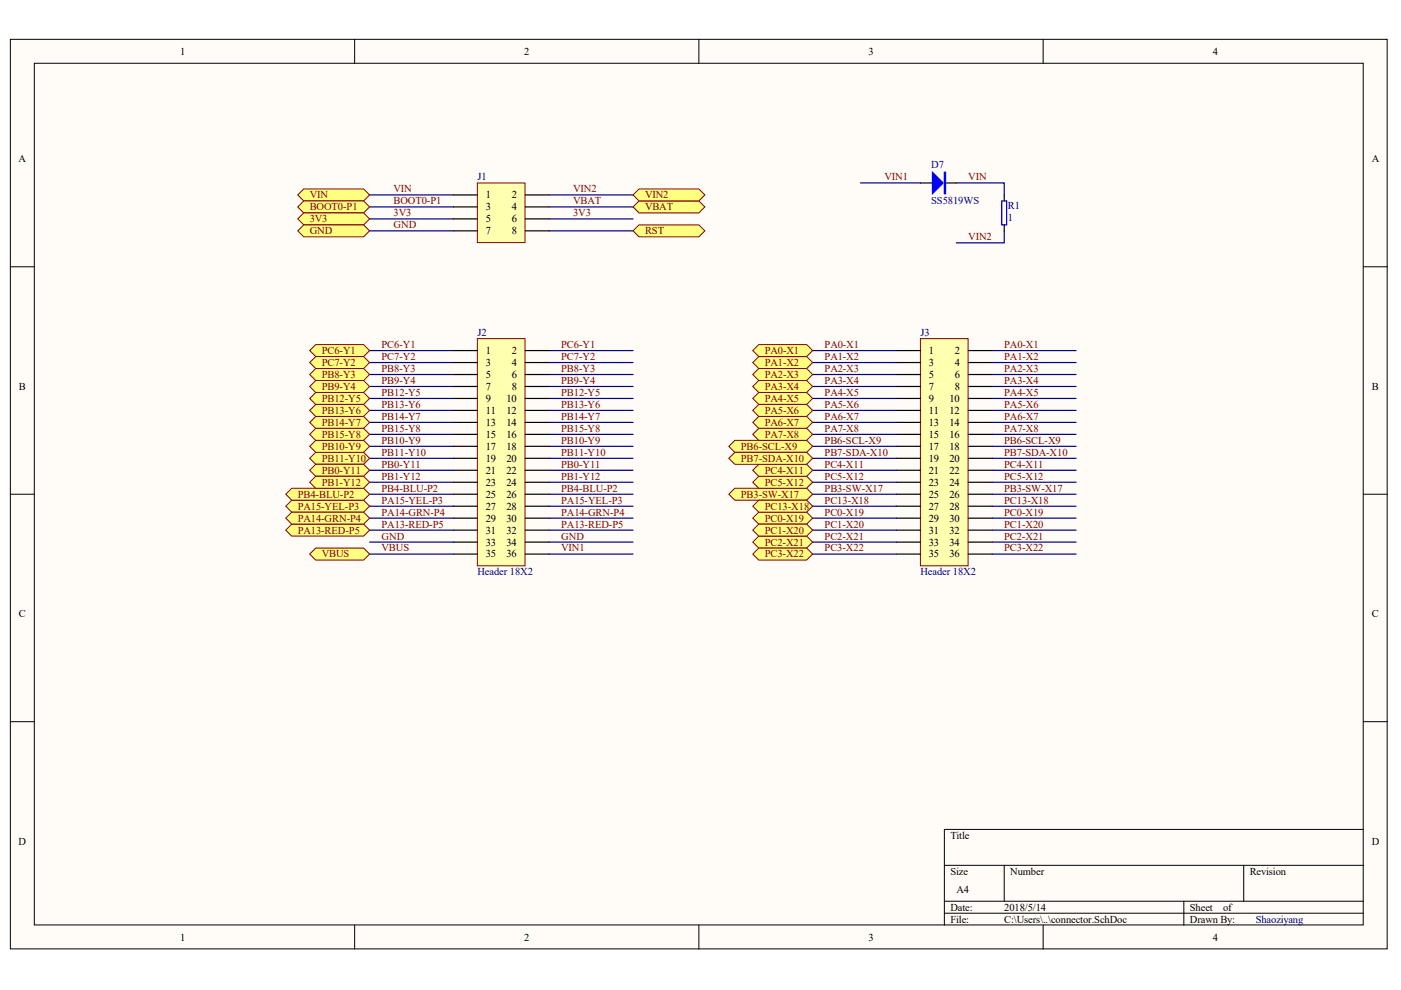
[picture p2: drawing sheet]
<svg xmlns="http://www.w3.org/2000/svg" width="297mm" height="210mm" viewBox="0 0 297 210" stroke-linecap="round" stroke-linejoin="round" font-family="sans-serif">
<g fill="#fffcf8" stroke="#000" stroke-width=".21">
<path d="M2.2 8.3h291.9v192.9h-291.9z"/>
<path d="M7.3 13.4h281.7v182.7h-281.7z"/>
</g>
<g fill="none" stroke="#000" stroke-width=".21">
<path d="M75.2 8.3v5.1M148.2 8.3v5.1M221.2 8.3v5.1M2.2 56.6h5.1M289.1 56.6h5.1M2.2 104.8h5.1M289.1 104.8h5.1M2.2 153h5.1M289.1 153h5.1M289.1 175.9h-88.9v20.3M75.2 196.2v5M148.2 196.2v5"/>
<path d="M200.2 183.5h88.9M200.2 191.1h88.9M200.2 193.6h88.9M212.9 183.5v7.6M221.2 196.2v5M251 191.1v5.1M263.7 183.5v7.6"/>
</g>
<path d="M195.1 71.8h10.1v48.2h-10.1z" fill="#ffffb0" stroke="#800000" stroke-width=".21"/>
<g fill="none" stroke="#000" stroke-width=".25">
<path d="M212.9 41.3v1.3M212.9 47.7v1.2M190.1 74.3h5M190.1 76.9h5M190.1 79.4h5M205.3 74.3h5.1M205.3 76.9h5.1M205.3 79.4h5.1M190.1 81.9h5M190.1 84.5h5M190.1 87h5M190.1 89.6h5"/>
<path d="M190.1 92.1h5M190.1 94.6h5M190.1 97.2h5M190.1 99.7h5M205.3 81.9h5.1M205.3 84.5h5.1M205.3 87h5.1M205.3 89.6h5.1M205.3 92.1h5.1M205.3 94.6h5.1M205.3 97.2h5.1M205.3 99.7h5.1"/>
<path d="M190.1 102.2h5M190.1 104.8h5M190.1 107.3h5M190.1 109.9h5M190.1 112.4h5M190.1 114.9h5M190.1 117.5h5M205.3 102.2h5.1M205.3 104.8h5.1M205.3 107.3h5.1M205.3 109.9h5.1M205.3 112.4h5.1"/>
<path d="M205.3 114.9h5.1M205.3 117.5h5.1"/>
</g>
<g fill="none" stroke="#000080" stroke-width=".25">
<path d="M202.8 38.8h10.1v2.5M78.4 41.3h17.7M78.4 43.9h17.7M78.4 46.4h17.7M78.4 48.9h17.7M116.4 41.3h17.8M116.4 43.9h17.8M116.4 46.4h17.8M116.4 48.9h17.8M212.9 48.9v2.6h-10.1M78.4 74.3h17.7M78.4 76.9h17.7"/>
<path d="M78.4 79.4h17.7M172.3 74.3h17.8M172.3 76.9h17.8M172.3 79.4h17.8M78.4 81.9h17.7M78.4 84.5h17.7M78.4 87h17.7M78.4 89.6h17.7M78.4 92.1h17.7M78.4 94.6h17.7M78.4 97.2h17.7M78.4 99.7h17.7"/>
<path d="M172.3 81.9h17.8M172.3 84.5h17.8M172.3 87h17.8M172.3 89.6h17.8M172.3 92.1h17.8M172.3 94.6h17.8M172.3 97.2h17.8M172.3 99.7h17.8M78.4 102.2h17.7M78.4 104.8h17.7M78.4 107.3h17.7M78.4 109.9h17.7"/>
<path d="M78.4 112.4h17.7M172.3 102.2h17.8M172.3 104.8h17.8M172.3 107.3h17.8M172.3 109.9h17.8M172.3 112.4h17.8M172.3 114.9h17.8M172.3 117.5h17.8"/>
</g>
<path d="M212.4 42.6h1v5.1h-1z" fill="none" stroke="#00f" stroke-width=".25"/>
<g fill="#ffff80" stroke="#800000" stroke-width=".21">
<path d="M63.1 41.3l1.3-1.2h12.7l1.3 1.2-1.3 1.3h-12.7z" fill-rule="evenodd"/>
<path d="M65.7 74.3l1.2-1.2h10.2l1.3 1.2-1.3 1.3h-10.2z" fill-rule="evenodd"/>
<path d="M65.7 97.2l1.2-1.3h10.2l1.3 1.3-1.3 1.2h-10.2z" fill-rule="evenodd"/>
<path d="M65.7 81.9l1.2-1.2h10.2l1.3 1.2-1.3 1.3h-10.2z" fill-rule="evenodd"/>
<path d="M60.6 107.3l1.3-1.2h15.2l1.3 1.2-1.3 1.3h-15.2z" fill-rule="evenodd"/>
<path d="M60.6 112.4l1.3-1.3h15.2l1.3 1.3-1.3 1.3h-15.2z" fill-rule="evenodd"/>
<path d="M60.6 104.8l1.3-1.3h15.2l1.3 1.3-1.3 1.3h-15.2z" fill-rule="evenodd"/>
<path d="M63.1 43.9l1.3-1.3h12.7l1.3 1.3-1.3 1.2h-12.7z" fill-rule="evenodd"/>
<path d="M159.6 109.9l1.3-1.3h10.1l1.3 1.3-1.3 1.2h-10.1z" fill-rule="evenodd"/>
<path d="M159.6 114.9l1.3-1.2h10.1l1.3 1.2-1.3 1.3h-10.1z" fill-rule="evenodd"/>
<path d="M60.6 109.9l1.3-1.3h15.2l1.3 1.3-1.3 1.2h-15.2z" fill-rule="evenodd"/>
<path d="M134.2 43.9l1.3-1.3h12.7l1.2 1.3-1.2 1.2h-12.7z" fill-rule="evenodd"/>
<path d="M154.5 104.8l1.3-1.3h15.2l1.3 1.3-1.3 1.3h-15.2z" fill-rule="evenodd"/>
<path d="M159.6 112.4l1.3-1.3h10.1l1.3 1.3-1.3 1.3h-10.1z" fill-rule="evenodd"/>
<path d="M159.6 117.5l1.3-1.3h10.1l1.3 1.3-1.3 1.2h-10.1z" fill-rule="evenodd"/>
<path d="M159.6 102.2l1.3-1.2h10.1l1.3 1.2-1.3 1.3h-10.1z" fill-rule="evenodd"/>
<path d="M159.6 89.6l1.3-1.3h10.1l1.3 1.3-1.3 1.2h-10.1z" fill-rule="evenodd"/>
<path d="M154.5 94.6l1.3-1.2h15.2l1.3 1.2-1.3 1.3h-15.2z" fill-rule="evenodd"/>
<path d="M159.6 107.3l1.3-1.2h10.1l1.3 1.2-1.3 1.3h-10.1z" fill-rule="evenodd"/>
<path d="M159.6 99.7l1.3-1.3h10.1l1.3 1.3-1.3 1.3h-10.1z" fill-rule="evenodd"/>
<path d="M159.6 76.9l1.3-1.3h10.1l1.3 1.3-1.3 1.2h-10.1z" fill-rule="evenodd"/>
<path d="M159.6 92.1l1.3-1.3h10.1l1.3 1.3-1.3 1.3h-10.1z" fill-rule="evenodd"/>
<path d="M154.5 97.2l1.3-1.3h15.2l1.3 1.3-1.3 1.2h-15.2z" fill-rule="evenodd"/>
<path d="M159.6 84.5l1.3-1.3h10.1l1.3 1.3-1.3 1.3h-10.1z" fill-rule="evenodd"/>
<path d="M159.6 79.4l1.3-1.3h10.1l1.3 1.3-1.3 1.3h-10.1z" fill-rule="evenodd"/>
<path d="M159.6 87l1.3-1.2h10.1l1.3 1.2-1.3 1.3h-10.1z" fill-rule="evenodd"/>
<path d="M65.7 99.7l1.2-1.3h10.2l1.3 1.3-1.3 1.3h-10.2z" fill-rule="evenodd"/>
<path d="M159.6 74.3l1.3-1.2h10.1l1.3 1.2-1.3 1.3h-10.1z" fill-rule="evenodd"/>
<path d="M65.7 89.6l1.2-1.3h10.2l1.3 1.3-1.3 1.2h-10.2z" fill-rule="evenodd"/>
<path d="M65.7 102.2l1.2-1.2h10.2l1.3 1.2-1.3 1.3h-10.2z" fill-rule="evenodd"/>
<path d="M159.6 81.9l1.3-1.2h10.1l1.3 1.2-1.3 1.3h-10.1z" fill-rule="evenodd"/>
<path d="M65.7 84.5l1.2-1.3h10.2l1.3 1.3-1.3 1.3h-10.2z" fill-rule="evenodd"/>
<path d="M65.7 94.6l1.2-1.2h10.2l1.3 1.2-1.3 1.3h-10.2z" fill-rule="evenodd"/>
<path d="M65.7 92.1l1.2-1.3h10.2l1.3 1.3-1.3 1.3h-10.2z" fill-rule="evenodd"/>
<path d="M65.7 79.4l1.2-1.3h10.2l1.3 1.3-1.3 1.3h-10.2z" fill-rule="evenodd"/>
<path d="M65.7 76.9l1.2-1.3h10.2l1.3 1.3-1.3 1.2h-10.2z" fill-rule="evenodd"/>
<path d="M65.7 87l1.2-1.2h10.2l1.3 1.2-1.3 1.3h-10.2z" fill-rule="evenodd"/>
</g>
<path d="M101.2 38.8h10.1v12.6h-10.1z" fill="#ffffb0" stroke="#800000" stroke-width=".21"/>
<path d="M96.1 41.3h5.1M96.1 43.9h5.1M96.1 46.4h5.1M96.1 48.9h5.1M111.4 41.3h5M111.4 43.9h5M111.4 46.4h5M111.4 48.9h5" fill="none" stroke="#000" stroke-width=".25"/>
<path d="M101.2 71.8h10.1v48.2h-10.1z" fill="#ffffb0" stroke="#800000" stroke-width=".21"/>
<g fill="none" stroke="#000" stroke-width=".25">
<path d="M96.1 74.3h5.1M96.1 76.9h5.1M96.1 79.4h5.1M111.4 74.3h5M111.4 76.9h5M111.4 79.4h5M96.1 81.9h5.1M96.1 84.5h5.1M96.1 87h5.1M96.1 89.6h5.1M96.1 92.1h5.1M96.1 94.6h5.1"/>
<path d="M96.1 97.2h5.1M96.1 99.7h5.1M111.4 81.9h5M111.4 84.5h5M111.4 87h5M111.4 89.6h5M111.4 92.1h5M111.4 94.6h5M111.4 97.2h5M111.4 99.7h5M96.1 102.2h5.1M96.1 104.8h5.1"/>
<path d="M96.1 107.3h5.1M96.1 109.9h5.1M96.1 112.4h5.1M96.1 114.9h5.1M96.1 117.5h5.1M111.4 102.2h5M111.4 104.8h5M111.4 107.3h5M111.4 109.9h5M111.4 112.4h5M111.4 114.9h5M111.4 117.5h5"/>
</g>
<path d="M78.4 114.9h17.7M78.4 117.5h17.7" fill="none" stroke="#000080" stroke-width=".25"/>
<g fill="#ffff80" stroke="#800000" stroke-width=".21">
<path d="M134.2 41.3l1.3-1.2h12.7l1.2 1.2-1.2 1.3h-12.7z" fill-rule="evenodd"/>
<path d="M63.1 46.4l1.3-1.3h12.7l1.3 1.3-1.3 1.3h-12.7z" fill-rule="evenodd"/>
<path d="M63.1 48.9l1.3-1.2h12.7l1.3 1.2-1.3 1.3h-12.7z" fill-rule="evenodd"/>
</g>
<g fill="none" stroke="#000080" stroke-width=".25">
<path d="M182.5 38.8h12.6M116.4 74.3h17.8M116.4 76.9h17.8M116.4 79.4h17.8M210.4 74.3h17.7M210.4 76.9h17.7M210.4 79.4h17.7M116.4 81.9h17.8M116.4 84.5h17.8M116.4 87h17.8M116.4 89.6h17.8M116.4 92.1h17.8"/>
<path d="M116.4 94.6h17.8M116.4 97.2h17.8M116.4 99.7h17.8M210.4 81.9h17.7M210.4 84.5h17.7M210.4 87h17.7M210.4 89.6h17.7M210.4 92.1h17.7M210.4 94.6h17.7M210.4 97.2h17.7M210.4 99.7h17.7M116.4 102.2h17.8"/>
<path d="M116.4 104.8h17.8M116.4 107.3h17.8M116.4 109.9h17.8M116.4 112.4h17.8M116.4 114.9h17.8M116.4 117.5h17.8M210.4 102.2h17.7M210.4 104.8h17.7M210.4 107.3h17.7M210.4 109.9h17.7M210.4 112.4h17.7M210.4 114.9h17.7"/>
<path d="M210.4 117.5h17.7"/>
</g>
<path d="M195.1 38.8h2.6M200.2 38.8h2.6" fill="none" stroke="#000" stroke-width=".25"/>
<g fill="#00f" stroke="#00f" stroke-width=".25">
<path d="M197.7 36.5l2.3 2.3-2.3 2.3z"/>
<path d="M200.2 36.5h.3v4.6h-.3z" fill-rule="evenodd"/>
</g>
<g fill="#ffff80" stroke="#800000" stroke-width=".21">
<path d="M65.7 117.5l1.2-1.3h10.2l1.3 1.3-1.3 1.2h-10.2z" fill-rule="evenodd"/>
<path d="M134.2 48.9l1.3-1.2h12.7l1.2 1.2-1.2 1.3h-12.7z" fill-rule="evenodd"/>
</g>
<g font-size="2.2">
<text x="38.2" y="11.6">1</text>
<text x="111.2" y="11.6">2</text>
<text x="184.2" y="11.6">3</text>
<text x="257.1" y="11.6">4</text>
<text x="3.9" y="34.4">A</text>
<text x="290.8" y="34.4">A</text>
<text x="103" y="42.1">1</text>
<text x="103" y="44.6">3</text>
<text x="103" y="47.1">5</text>
<text x="108.5" y="42.1">2</text>
<text x="108.5" y="44.6">4</text>
<text x="108.5" y="47.1">6</text>
<text x="103" y="49.7">7</text>
<text x="108.5" y="49.7">8</text>
<text x="103" y="75.1">1</text>
<text x="103" y="77.6">3</text>
<text x="108.5" y="75.1">2</text>
<text x="108.5" y="77.6">4</text>
<text x="196.9" y="75.1">1</text>
<text x="196.9" y="77.6">3</text>
<text x="202.4" y="75.1">2</text>
<text x="202.4" y="77.6">4</text>
<text x="4" y="82.7">B</text>
<text x="103" y="80.1">5</text>
<text x="103" y="82.7">7</text>
<text x="108.5" y="80.1">6</text>
<text x="108.5" y="82.7">8</text>
<text x="196.9" y="80.1">5</text>
<text x="196.9" y="82.7">7</text>
<text x="202.4" y="80.1">6</text>
<text x="202.4" y="82.7">8</text>
<text x="290.9" y="82.7">B</text>
<text x="103" y="85.2">9</text>
<text x="103" y="87.7">11</text>
<text x="107.4" y="85.2">10</text>
<text x="107.4" y="87.7">12</text>
<text x="196.9" y="85.2">9</text>
<text x="196.9" y="87.7">11</text>
<text x="201.3" y="85.2">10</text>
<text x="201.3" y="87.7">12</text>
<text x="103" y="90.3">13</text>
<text x="103" y="92.8">15</text>
<text x="103" y="95.4">17</text>
<text x="107.4" y="90.3">14</text>
<text x="107.4" y="92.8">16</text>
<text x="107.4" y="95.4">18</text>
<text x="196.9" y="90.3">13</text>
<text x="196.9" y="92.8">15</text>
<text x="196.9" y="95.4">17</text>
<text x="201.3" y="90.3">14</text>
<text x="201.3" y="92.8">16</text>
<text x="201.3" y="95.4">18</text>
<text x="103" y="97.9">19</text>
<text x="103" y="100.4">21</text>
<text x="107.4" y="97.9">20</text>
<text x="107.4" y="100.4">22</text>
<text x="196.9" y="97.9">19</text>
<text x="196.9" y="100.4">21</text>
<text x="201.3" y="97.9">20</text>
<text x="201.3" y="100.4">22</text>
<text x="103" y="103">23</text>
<text x="103" y="105.5">25</text>
<text x="107.4" y="103">24</text>
<text x="107.4" y="105.5">26</text>
<text x="196.9" y="103">23</text>
<text x="196.9" y="105.5">25</text>
<text x="201.3" y="103">24</text>
<text x="201.3" y="105.5">26</text>
<text x="103" y="108">27</text>
<text x="103" y="110.6">29</text>
<text x="103" y="113.1">31</text>
<text x="107.4" y="108">28</text>
<text x="107.4" y="110.6">30</text>
<text x="107.4" y="113.1">32</text>
<text x="196.9" y="108">27</text>
<text x="196.9" y="110.6">29</text>
<text x="196.9" y="113.1">31</text>
<text x="201.3" y="108">28</text>
<text x="201.3" y="110.6">30</text>
<text x="201.3" y="113.1">32</text>
<text x="103" y="115.7">33</text>
<text x="103" y="118.2">35</text>
<text x="107.4" y="115.7">34</text>
<text x="107.4" y="118.2">36</text>
<text x="196.9" y="115.7">33</text>
<text x="196.9" y="118.2">35</text>
<text x="201.3" y="115.7">34</text>
<text x="201.3" y="118.2">36</text>
<text x="4" y="130.9">C</text>
<text x="290.9" y="130.9">C</text>
<text x="3.9" y="179.1">D</text>
<text x="201.5" y="177.8">Title</text>
<text x="290.8" y="179.1">D</text>
<text x="201.5" y="185.5">Size</text>
<text x="214.2" y="185.5">Number</text>
<text x="265" y="185.5">Revision</text>
<text x="202.8" y="189.3">A4</text>
<text x="201.5" y="193.1">Date:</text>
<text x="201.5" y="195.6">File:</text>
<text x="212.9" y="193.1">2018/5/14</text>
<text x="212.9" y="195.6">C:\Users\..\connector.SchDoc</text>
<text x="252.3" y="193.1">Sheet</text>
<text x="252.3" y="195.6">Drawn By:</text>
<text x="259.3" y="193.1">of</text>
<text x="38.2" y="199.4">1</text>
<text x="111.2" y="199.4">2</text>
<text x="184.2" y="199.4">3</text>
<text x="257.1" y="199.4">4</text>
</g>
<g font-size="2.2" fill="#000080">
<text x="197.4" y="35.7">D7</text>
<text x="101.2" y="38.2">J1</text>
<text x="197.4" y="43.3">SS5819WS</text>
<text x="213.7" y="44.3">R1</text>
<text x="213.7" y="46.9">1</text>
<text x="101.2" y="71.2">J2</text>
<text x="195.1" y="71.2">J3</text>
<text x="101.2" y="122">Header 18X2</text>
<text x="195.1" y="122">Header 18X2</text>
<text x="266.2" y="195.6">Shaoziyang</text>
</g>
<g font-size="2.2" fill="#800000">
<text x="83.4" y="40.8">VIN</text>
<text x="121.5" y="40.8">VIN2</text>
<text x="187.5" y="38.2">VIN1</text>
<text x="205.3" y="38.2">VIN</text>
<text x="65.7" y="42.1">VIN</text>
<text x="65.7" y="44.6">BOOT0-P1</text>
<text x="65.7" y="47.1">3V3</text>
<text x="83.4" y="43.3">BOOT0-P1</text>
<text x="83.4" y="45.9">3V3</text>
<text x="121.5" y="43.3">VBAT</text>
<text x="121.5" y="45.9">3V3</text>
<text x="136.8" y="44.6">VBAT</text>
<text x="136.8" y="42.1">VIN2</text>
<text x="65.7" y="49.7">GND</text>
<text x="83.4" y="48.4">GND</text>
<text x="136.8" y="49.7">RST</text>
<text x="205.3" y="50.9">VIN2</text>
<text x="68.2" y="75.1">PC6-Y1</text>
<text x="68.2" y="77.6">PC7-Y2</text>
<text x="80.9" y="73.8">PC6-Y1</text>
<text x="80.9" y="76.3">PC7-Y2</text>
<text x="119" y="73.8">PC6-Y1</text>
<text x="119" y="76.3">PC7-Y2</text>
<text x="162.1" y="77.6">PA1-X2</text>
<text x="162.1" y="75.1">PA0-X1</text>
<text x="174.8" y="73.8">PA0-X1</text>
<text x="174.8" y="76.3">PA1-X2</text>
<text x="212.9" y="73.8">PA0-X1</text>
<text x="212.9" y="76.3">PA1-X2</text>
<text x="68.2" y="82.7">PB9-Y4</text>
<text x="68.2" y="80.1">PB8-Y3</text>
<text x="80.9" y="78.9">PB8-Y3</text>
<text x="80.9" y="81.4">PB9-Y4</text>
<text x="80.9" y="83.9">PB12-Y5</text>
<text x="119" y="78.9">PB8-Y3</text>
<text x="119" y="81.4">PB9-Y4</text>
<text x="119" y="83.9">PB12-Y5</text>
<text x="162.1" y="80.1">PA2-X3</text>
<text x="162.1" y="82.7">PA3-X4</text>
<text x="174.8" y="78.9">PA2-X3</text>
<text x="174.8" y="81.4">PA3-X4</text>
<text x="174.8" y="83.9">PA4-X5</text>
<text x="212.9" y="78.9">PA2-X3</text>
<text x="212.9" y="81.4">PA3-X4</text>
<text x="212.9" y="83.9">PA4-X5</text>
<text x="68.2" y="85.2">PB12-Y5</text>
<text x="68.2" y="87.7">PB13-Y6</text>
<text x="80.9" y="86.5">PB13-Y6</text>
<text x="80.9" y="89">PB14-Y7</text>
<text x="119" y="86.5">PB13-Y6</text>
<text x="119" y="89">PB14-Y7</text>
<text x="162.1" y="85.2">PA4-X5</text>
<text x="162.1" y="87.7">PA5-X6</text>
<text x="174.8" y="86.5">PA5-X6</text>
<text x="174.8" y="89">PA6-X7</text>
<text x="212.9" y="86.5">PA5-X6</text>
<text x="212.9" y="89">PA6-X7</text>
<text x="68.2" y="90.3">PB14-Y7</text>
<text x="68.2" y="95.4">PB10-Y9</text>
<text x="68.2" y="92.8">PB15-Y8</text>
<text x="80.9" y="91.5">PB15-Y8</text>
<text x="80.9" y="94.1">PB10-Y9</text>
<text x="119" y="91.5">PB15-Y8</text>
<text x="119" y="94.1">PB10-Y9</text>
<text x="157.1" y="95.4">PB6-SCL-X9</text>
<text x="162.1" y="90.3">PA6-X7</text>
<text x="162.1" y="92.8">PA7-X8</text>
<text x="174.8" y="91.5">PA7-X8</text>
<text x="174.8" y="94.1">PB6-SCL-X9</text>
<text x="212.9" y="91.5">PA7-X8</text>
<text x="212.9" y="94.1">PB6-SCL-X9</text>
<text x="68.2" y="97.9">PB11-Y10</text>
<text x="68.2" y="100.4">PB0-Y11</text>
<text x="80.9" y="96.6">PB11-Y10</text>
<text x="80.9" y="99.2">PB0-Y11</text>
<text x="80.9" y="101.7">PB1-Y12</text>
<text x="119" y="96.6">PB11-Y10</text>
<text x="119" y="99.2">PB0-Y11</text>
<text x="119" y="101.7">PB1-Y12</text>
<text x="157.1" y="97.9">PB7-SDA-X10</text>
<text x="162.1" y="100.4">PC4-X11</text>
<text x="174.8" y="99.2">PC4-X11</text>
<text x="174.8" y="101.7">PC5-X12</text>
<text x="174.8" y="96.6">PB7-SDA-X10</text>
<text x="212.9" y="99.2">PC4-X11</text>
<text x="212.9" y="101.7">PC5-X12</text>
<text x="212.9" y="96.6">PB7-SDA-X10</text>
<text x="63.1" y="105.5">PB4-BLU-P2</text>
<text x="68.2" y="103">PB1-Y12</text>
<text x="80.9" y="106.8">PA15-YEL-P3</text>
<text x="80.9" y="104.2">PB4-BLU-P2</text>
<text x="119" y="106.8">PA15-YEL-P3</text>
<text x="119" y="104.2">PB4-BLU-P2</text>
<text x="157.1" y="105.5">PB3-SW-X17</text>
<text x="162.1" y="103">PC5-X12</text>
<text x="174.8" y="104.2">PB3-SW-X17</text>
<text x="174.8" y="106.8">PC13-X18</text>
<text x="212.9" y="104.2">PB3-SW-X17</text>
<text x="212.9" y="106.8">PC13-X18</text>
<text x="63.1" y="108">PA15-YEL-P3</text>
<text x="63.1" y="113.1">PA13-RED-P5</text>
<text x="63.1" y="110.6">PA14-GRN-P4</text>
<text x="80.9" y="111.9">PA13-RED-P5</text>
<text x="80.9" y="109.3">PA14-GRN-P4</text>
<text x="119" y="111.9">PA13-RED-P5</text>
<text x="119" y="109.3">PA14-GRN-P4</text>
<text x="162.1" y="110.6">PC0-X19</text>
<text x="162.1" y="113.1">PC1-X20</text>
<text x="162.1" y="108">PC13-X18</text>
<text x="174.8" y="109.3">PC0-X19</text>
<text x="174.8" y="111.9">PC1-X20</text>
<text x="212.9" y="109.3">PC0-X19</text>
<text x="212.9" y="111.9">PC1-X20</text>
<text x="68.2" y="118.2">VBUS</text>
<text x="80.9" y="114.4">GND</text>
<text x="80.9" y="116.9">VBUS</text>
<text x="119" y="114.4">GND</text>
<text x="119" y="116.9">VIN1</text>
<text x="162.1" y="115.7">PC2-X21</text>
<text x="162.1" y="118.2">PC3-X22</text>
<text x="174.8" y="114.4">PC2-X21</text>
<text x="174.8" y="116.9">PC3-X22</text>
<text x="212.9" y="114.4">PC2-X21</text>
<text x="212.9" y="116.9">PC3-X22</text>
</g>
</svg>
